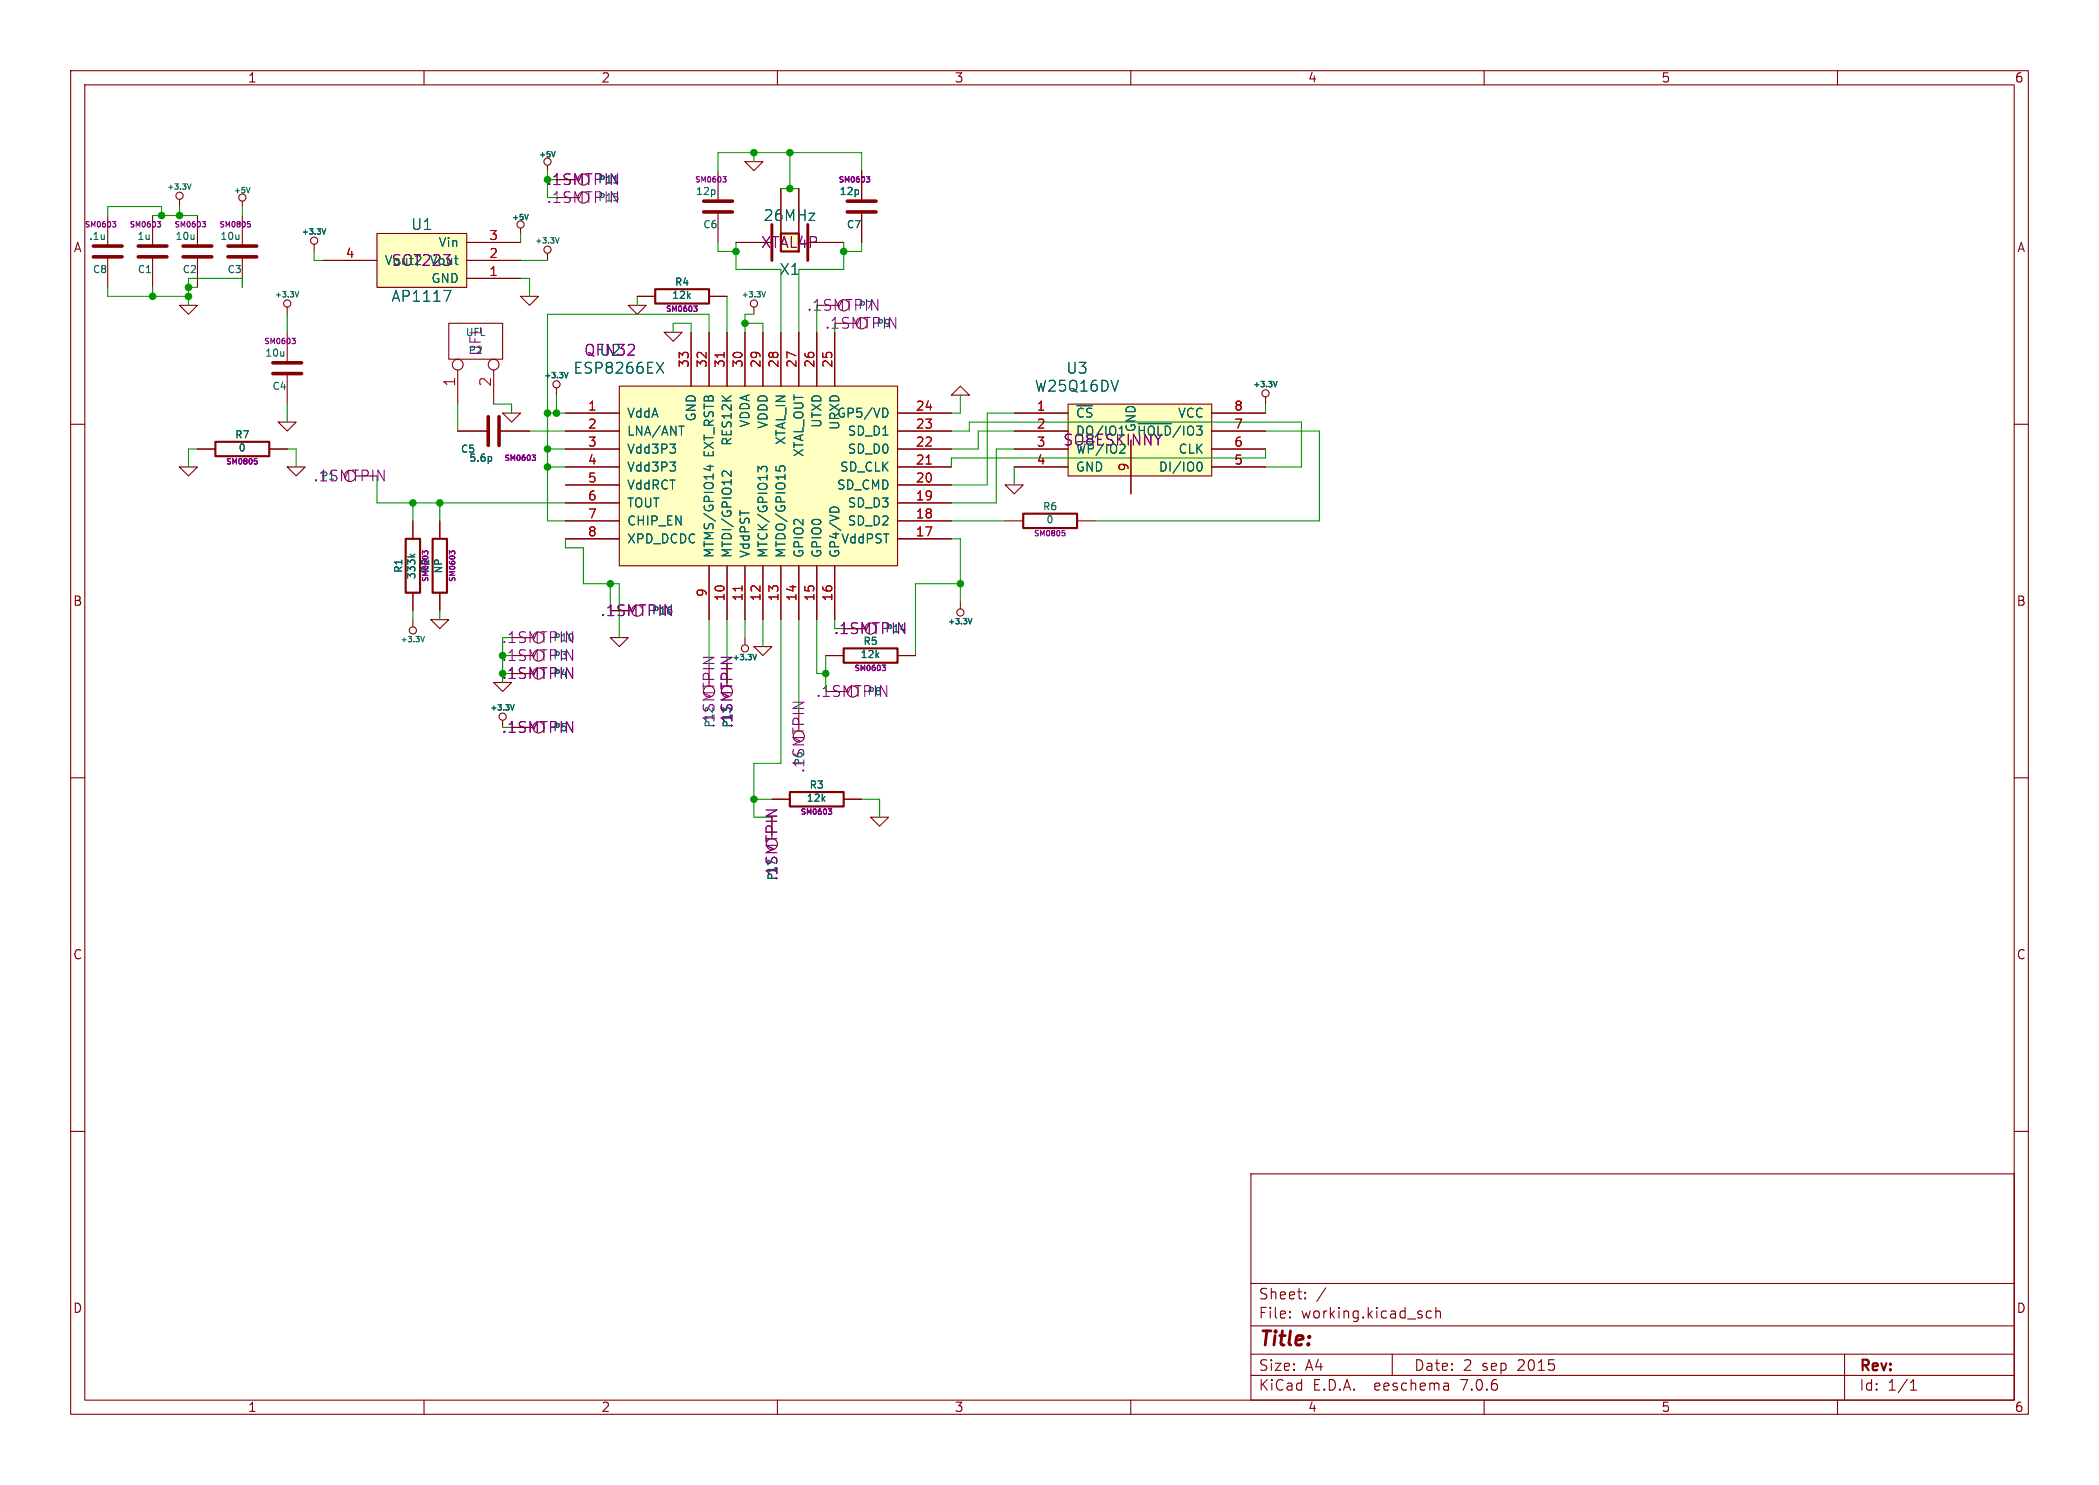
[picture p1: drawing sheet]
<svg xmlns="http://www.w3.org/2000/svg" width="297mm" height="210mm" viewBox="0 0 297 210" stroke-linecap="round" stroke-linejoin="round" font-family="sans-serif">
<g fill="none" stroke="#840000" stroke-width=".15">
<path d="M10 10h277v190h-277zM12 12h273v186h-273zM60 10v2M110 10v2M160 10v2M210 10v2M260 10v2M15.2 30.5v4.3M15.2 36.3v4.3M21.6 30.5v4.3M21.6 36.3v4.3M25.4 28.2v1"/>
<path d="M27.9 30.5v4.3M27.9 36.3v4.3M34.3 28.4v.8M34.3 30.5v4.3M34.3 36.3v4.3M44.4 34.5v1.1M45.7 36.8h7.6M53.3 33h12.7v7.6h-12.7zM66 34.3h7.7M66 39.4h7.7M66 36.8h7.7M73.7 32.3v.7"/>
<path d="M77.5 23.4v.7M77.5 35.8v1M101.6 24.1v4.3M101.6 30v4.3M104.1 34.3h5.1M105.4 22.9h2.5l-1.2 1.2zM110.5 26.7v7.6M113 26.7v7.6M114.3 34.3h5.1M121.9 24.1v4.3M121.9 30v4.3M10 60h2"/>
<path d="M25.4 43.2h2.5l-1.2 1.3zM39.4 59.7h2.5l-1.3 1.3zM40.6 43.4v1.1M40.6 47v4.3M40.6 52.8v4.4M63.5 45.7h7.6v5.1h-7.6zM64.8 52.3v4.9M69.8 52.3v4.9M71.1 58.4h2.6l-1.3 1.3zM73.7 41.9h2.5l-1.3 1.3zM78.7 54.9v1M80 58.4h7.6"/>
<path d="M87.6 54.6h39.4v25.4h-39.4zM88.9 43.2h2.5l-1.2 1.3zM90.2 41.9h2.5M94 47h2.5l-1.3 1.3zM97.8 47v7.6M100.3 47v7.6M100.3 41.9h2.6M102.9 47v7.6M105.4 47v7.6M106.7 43.4v1.1M107.9 47v7.6M110.5 47v7.6"/>
<path d="M113 47v7.6M115.6 47v7.6M118.1 47v7.6M127 58.4h7.6M134.6 55.9l1.3-1.3 1.3 1.3zM143.5 58.4h7.6M151.1 57.2h20.3v10.1h-20.3zM171.4 58.4h7.7M179.1 56.1v1.1M285 60h2M25.4 66h2.5l-1.2 1.3zM27.9 63.5h2.6"/>
<path d="M38.1 63.5h2.5M40.6 66h2.6l-1.3 1.3zM58.4 73.7v2.5M62.2 73.7v2.5M64.8 61h4.3M70.6 61h4.3M80 76.2h7.6M80 73.7h7.6M80 71.1h7.6M80 61h7.6M80 68.6h7.6M80 66h7.6"/>
<path d="M80 63.5h7.6M127 76.2h7.6M127 73.7h7.6M127 71.1h7.6M127 61h7.6M127 68.6h7.6M127 66h7.6M127 63.5h7.6M142.2 68.6h2.6l-1.3 1.3zM142.2 73.7h2.6M143.5 61h7.6M143.5 66h7.6"/>
<path d="M143.5 63.5h7.6M152.4 73.7h2.5M160 62.2v7.7M171.4 61h7.7M171.4 66h7.7M171.4 63.5h7.7M58.4 87.6v1M58.4 83.8v2.6M61 87.6h2.5l-1.3 1.3zM62.2 83.8v2.6M69.8 96.5h2.6l-1.3 1.3zM86.4 90.2h2.5l-1.3 1.2z"/>
<path d="M100.3 80v7.6M102.9 80v7.6M105.4 90.2v1M105.4 80v7.6M106.7 91.4h2.5l-1.3 1.3zM107.9 80v7.6M110.5 80v7.6M113 80v7.6M115.6 80v7.6M116.8 92.7h2.6M118.1 80v7.6M127 92.7h2.5"/>
<path d="M135.9 85.1v1M10 110h2M109.2 113h2.6M119.4 113h2.5M123.2 115.6h2.5l-1.2 1.2zM285 110h2M10 160h2M285 160h2M177 166h108v32h-108zM60 198v2M110 198v2M160 198v2"/>
<path d="M177 194.5h108M177 191.5h108M177 187.5h108M177 181.5h108M182.5 186.3h.1l-.1 .1M182.5 186.3v.1M182.5 185.5v.1M182.5 185.5h.1l-.1 .1M184.7 183.6v.1M184.7 183.6h-.1l.1 .1M184.7 182.8v.1M184.7 182.8h-.1l.1 .1"/>
<path d="M187.6 182.1l-1.3 2M197 191.5v3M202.5 185.5l-.4-.1-.3 .3v.4l.2 .2 .1 .1 .4-.1M203.2 185.5a.37 .37 0 0 1 .6 .1v.8M203.2 184.9v1.5M204.9 195.7l.1 .9M205 196.5l-.2 .1M205 196h-.2M210 198v2M260 198v2M261 191.5v6.5M270.3 196.6h.9"/>
<path d="M270.3 195.5l.4-.4v1.5"/>
<circle cx="25.4" cy="27.7" r=".51"/>
<circle cx="34.3" cy="27.9" r=".51"/>
<circle cx="44.5" cy="34" r=".51"/>
<circle cx="73.7" cy="31.8" r=".51"/>
<circle cx="77.5" cy="35.3" r=".51"/>
<circle cx="77.5" cy="22.9" r=".51"/>
<circle cx="40.6" cy="42.9" r=".51"/>
<circle cx="64.8" cy="51.6" r=".76"/>
<circle cx="69.8" cy="51.6" r=".76"/>
<circle cx="78.7" cy="54.4" r=".51"/>
<circle cx="106.7" cy="42.9" r=".51"/>
<circle cx="179.1" cy="55.6" r=".51"/>
<circle cx="58.4" cy="89.2" r=".51"/>
<circle cx="105.4" cy="91.7" r=".51"/>
<circle cx="135.9" cy="86.6" r=".51"/>
<circle cx="71.1" cy="101.3" r=".51"/>
</g>
<g fill="#ffffc2" stroke="#ffffc2" stroke-width=".14">
<path d="M87.6 54.6h39.4v25.4h-39.4z"/>
<path d="M151.1 57.2h20.3v10.1h-20.3z"/>
<path d="M53.3 33h12.7v7.6h-12.7z"/>
</g>
<g fill="none" stroke="#006464" stroke-width=".15">
<path d="M26.5 26l.3 .8 .2-.8M35.4 26.5l-.3 .8M45.6 32.3l.2 .8 .3-.8M74.7 30.3l-.2 .8M78.6 21.4l-.3 .8M78.6 33.6l.2 .8 .3-.8M41.8 41.2l.2 .8 .3-.8M62.8 41.1h1l-.7 1.5M79.9 52.7l.2 .7 .3-.7M92.9 51.2l1 1.6M93.9 51.2l-1 1.6M107.8 41.2l.3 .8 .2-.8"/>
<path d="M125.2 57.7a.68 .68 0 0 1 .4 .7 .68 .68 0 0 1-.4 .6M161 59.9h4.7M180.2 53.9l.2 .8 .3-.8M58 78.4l.4 .4M58.7 78.4l-.4 .3M69.5 64.6l.1 .1-.1 .5M94.8 62.8h.8l-.4 .5M94.8 65.3h.8l-.4 .5M95.5 63.4l.1 .1v.3l-.1 .2M95.5 65.9l.1 .2v.3l-.1 .2M96.1 60.3h.7M100.1 66h.8"/>
<path d="M100.5 65.8v.8l-.9-.3M103.4 66.6v.8l-.7-.7-.2-.1-.2 .1-.1 .2v.4M108.5 66.6v-.4l-.2-.2h-.4l-.2 .4-.4-.4v.7M109.8 66v.6M110.3 66.4v-.3l.2-.2 .4 .1 .2 .1v.3M117.4 72.1a.68 .68 0 0 1 .7-.4 .68 .68 0 0 1 .6 .4M158.4 60.6l.3-.3v1.2M169.5 65.5l.2-.2a.69 .69 0 0 1 .3 1.2l-.2 .1-.3-.1M59.5 90l.3 .8 .3-.8M72.2 99.7l.3 .7 .3-.7M106.5 92.5l.3 .8 .2-.8M137 87.5l.3 .7 .2-.7"/>
</g>
<path d="M102.5 49.8v.8M131.1 65.6h.7M105 82.9v.7" fill="none" stroke="#a90000" stroke-width=".15"/>
<path d="M109.2 31.8v5M114.3 31.8v5" fill="none" stroke="#840000" stroke-width=".41"/>
<path d="M92.7 40.9h7.6v2h-7.6zM30.5 62.5h7.6v2h-7.6zM57.4 76.2h2v7.6h-2zM61.2 76.2h2v7.6h-2zM144.8 72.6h7.6v2.1h-7.6zM119.4 91.7h7.6v2h-7.6zM111.8 112h7.6v2h-7.6z" fill="none" stroke="#840000" stroke-width=".3"/>
<g fill="none" stroke="#840084" stroke-width=".15">
<path d="M15.9 31.3h.5l-.3 .3 .2 .1 .1 .2-.2 .2h-.2M22.3 31.3h.4l-.2 .3 .2 .1v.2l-.1 .2h-.2M28.6 31.3h.5l-.3 .3 .2 .1 .1 .2-.2 .2h-.2M35 31.3h.4M35.1 31.6h.2l.1 .2v.2l-.3 .1M102.3 25h.4l-.2 .3h.2v.3l-.1 .1h-.2M122.6 25h.5l-.3 .3h.2l.1 .3-.2 .1h-.2M41.3 47.8h.5l-.3 .3 .2 .1 .1 .3-.2 .1h-.2M98.2 43.3h.4l-.2 .3h.2v.3l-.1 .1h-.2M36 64.9h.4M36.1 65.2h.1l.2 .1v.2l-.3 .1M60.5 78.3v-.2l-.1-.2h-.3v.3l-.3-.3v.5"/>
<path d="M64.4 78.3v-.2l-.2-.2h-.2l-.1 .3-.3-.3v.5M75.3 64.4h.5l-.3 .2 .2 .1 .1 .3-.2 .1h-.2M150.3 75h.4M150.4 75.3h.1l.2 .2v.2l-.3 .1M124.8 94.1h.5l-.3 .3h.3v.3l-.2 .1h-.2M117.2 114.4h.5l-.3 .3 .2 .1 .1 .2-.2 .2h-.2"/>
</g>
<g fill="none" stroke="#840000" stroke-width=".51">
<path d="M13.2 34.8h4.1M13.2 36.3h4.1M19.6 34.8h4M19.6 36.3h4M25.9 34.8h4.1M25.9 36.3h4.1M32.3 34.8h4M32.3 36.3h4M99.6 28.4h4M99.6 30h4M119.9 28.4h4.1M119.9 30h4.1"/>
<path d="M38.6 51.3h4.1M38.6 52.8h4.1M69.1 58.9v4.1M70.6 58.9v4.1"/>
</g>
<g fill="none" stroke="#009600" stroke-width=".15">
<path d="M15.2 30.5v-1.3h7.7v1.3M21.6 30.5h6.3M25.4 29.2v1.3M34.3 29.2v1.3M44.4 35.6v1.2h1.3M73.7 39.4h1.2v2.5M73.7 36.8h3.8M73.7 33v1.3M77.5 25.4v2.5M101.6 24.1v-2.5h20.3v2.5M101.6 34.3v1.3h2.5M104.1 34.3v3.8h6.4v8.9"/>
<path d="M106.7 21.6v1.3M110.5 26.7h2.5M111.8 21.6v5.1M119.4 34.3v3.8h-6.4v8.9M121.9 34.3v1.3h-2.5M15.2 40.6v1.3h11.5M21.6 40.6v1.3M26.7 40.6h1.2M34.3 40.6v-1.2h-7.6v3.8M40.6 44.5v2.5M40.6 57.2v2.5M64.8 57.2v3.8"/>
<path d="M69.8 57.2h2.6v1.2M77.5 58.4h2.5M78.7 55.9v2.5M90.2 41.9v1.3M95.2 47v-1.3h2.6v1.3M100.3 47v-2.5h-22.8v29.2h2.5M102.9 41.9v5.1M105.4 45.7h2.5v1.3M106.7 44.5h-1.3v2.5M115.6 43.2v3.8M135.9 55.9v2.5h-1.3M143.5 58.4h-3.8v10.2h-5.1"/>
<path d="M179.1 57.2v1.2M27.9 63.5h-1.2v2.5M40.6 63.5h1.3v2.5M53.3 67.3v3.8h26.7M58.4 71.1v2.6M62.2 71.1v2.6M74.9 61h5.1M77.5 63.5h2.5M77.5 66h2.5M80 76.2v1.3h2.5v5.1h5.1v7.6M134.6 76.2h1.3v8.9M134.6 73.7h7.6"/>
<path d="M134.6 61h2.6v-1.3h46.9v6.3h-5M143.5 63.5h-2.5v7.6h-6.4M143.5 61h-5.1v2.5h-3.8M143.5 66v2.6M179.1 63.5v1.3h-44.5v1.2M179.1 61h7.6v12.7h-31.8M58.4 86.4v1.2M62.2 86.4v1.2M71.1 90.2v5.1M86.4 82.6v3.8M100.3 87.6v6.4M102.9 87.6v6.4"/>
<path d="M105.4 87.6v2.6M107.9 87.6v3.8M110.5 87.6v20.4h-3.8v7.6h2.5M113 87.6v12.7M115.6 87.6v7.7h1.2M116.8 92.7v5.1M135.9 82.6h-6.4v10.1M106.7 113h2.5M121.9 113h2.6v2.6"/>
</g>
<g fill="#009600" stroke="#009600" stroke-width=".15">
<circle cx="135.9" cy="82.6" r=".46"/>
<circle cx="116.8" cy="95.3" r=".46"/>
<circle cx="86.4" cy="82.6" r=".46"/>
<circle cx="62.2" cy="71.1" r=".46"/>
<circle cx="58.4" cy="71.1" r=".46"/>
<circle cx="106.7" cy="113" r=".46"/>
<circle cx="106.7" cy="21.6" r=".46"/>
<circle cx="104.1" cy="35.6" r=".46"/>
<circle cx="111.8" cy="26.7" r=".46"/>
<circle cx="119.4" cy="35.6" r=".46"/>
<circle cx="105.4" cy="45.7" r=".46"/>
<circle cx="111.8" cy="21.6" r=".46"/>
<circle cx="26.7" cy="40.6" r=".46"/>
<circle cx="25.4" cy="30.5" r=".46"/>
<circle cx="22.9" cy="30.5" r=".46"/>
<circle cx="26.7" cy="41.9" r=".46"/>
<circle cx="21.6" cy="41.9" r=".46"/>
<circle cx="77.5" cy="58.4" r=".46"/>
<circle cx="77.5" cy="66" r=".46"/>
<circle cx="77.5" cy="63.5" r=".46"/>
<circle cx="78.7" cy="58.4" r=".46"/>
</g>
<text font-size="2.8" fill="#840000" x="178" y="190.9">Title:</text>
<g font-size="2.1" fill="#009600">
<text x="77.3" y="26.4">.1SMTPIN</text>
<text x="77.3" y="28.9">.1SMTPIN</text>
<text x="116.7" y="46.7">.1SMTPIN</text>
<text x="70.9" y="91.2">.1SMTPIN</text>
<text x="70.9" y="93.7">.1SMTPIN</text>
<text x="70.9" y="96.2">.1SMTPIN</text>
</g>
<g font-size="2.1" fill="#006464">
<text x="58.1" y="32.7">U1</text>
<text x="107.9" y="31.5">26MHz</text>
<text x="55.3" y="37.8">SOT223</text>
<text x="110.2" y="39.1">X1</text>
<text x="55.3" y="42.9">AP1117</text>
<text x="81.1" y="53.1">ESP8266EX</text>
<text x="150.8" y="53.1">U3</text>
<text x="146.3" y="55.6">W25Q16DV</text>
<text x="150.4" y="63.2">SO8ESKINNY</text>
</g>
<g font-size="2.1" fill="#840084">
<text x="107.6" y="35.3">XTAL4P</text>
<text x="114.1" y="44.2">.1SMTPIN</text>
<text x="68.3" y="50.4" transform="rotate(-90 68.3 50.4)">UFL</text>
<text x="82.6" y="50.5">QFN32</text>
<text x="84.8" y="50.5">U2</text>
<text x="44.3" y="68.3">.1SMTPIN</text>
<text x="115.4" y="98.8">.1SMTPIN</text>
<text x="101.3" y="103.1" transform="rotate(-90 101.3 103.1)">.1SMTPIN</text>
<text x="114" y="109.4" transform="rotate(-90 114 109.4)">.1SMTPIN</text>
</g>
<g font-size="2.1" fill="#a90000">
<text x="64.5" y="54.8" transform="rotate(-90 64.5 54.8)">1</text>
<text x="69.6" y="54.8" transform="rotate(-90 69.6 54.8)">2</text>
</g>
<g font-size="2.1" fill="#840000">
<text x="84.9" y="87.4">.1SMTPIN</text>
<text x="117.9" y="89.9">.1SMTPIN</text>
<text x="70.9" y="103.9">.1SMTPIN</text>
<text x="103.9" y="103.1" transform="rotate(-90 103.9 103.1)">.1SMTPIN</text>
<text x="110.2" y="124.6" transform="rotate(-90 110.2 124.6)">.1SMTPIN</text>
<text x="178" y="184">Sheet:</text>
<text x="178" y="186.7">File:</text>
<text x="184.1" y="186.7">working.kicad_sch</text>
<text x="178" y="196.9">KiCad</text>
<text x="178" y="194.1">Size:</text>
<text x="184.7" y="194.1">A4</text>
<text x="185.7" y="196.9">E.D.A.</text>
<text x="194.6" y="196.9">eeschema</text>
<text x="200" y="194.1">Date:</text>
<text x="207" y="196.9">7.0.6</text>
<text x="207" y="194.1">2</text>
<text x="209.7" y="194.1">sep</text>
<text x="214.9" y="194.1">2015</text>
<text x="263" y="194.3">Rev:</text>
<text x="263" y="196.9">Id:</text>
<text x="267.1" y="196.9">1/1</text>
</g>
<g font-size="1.8" fill="#840000">
<text x="35" y="11.9">1</text>
<text x="85" y="11.9">2</text>
<text x="135" y="11.9">3</text>
<text x="185" y="11.9">4</text>
<text x="235" y="11.9">5</text>
<text x="285" y="11.9">6</text>
<text x="10.3" y="35.9">A</text>
<text x="285.3" y="35.9">A</text>
<text x="10.3" y="85.9">B</text>
<text x="285.3" y="85.9">B</text>
<text x="10.3" y="135.9">C</text>
<text x="285.3" y="135.9">C</text>
<text x="10.3" y="185.9">D</text>
<text x="285.3" y="185.9">D</text>
<text x="35" y="199.9">1</text>
<text x="85" y="199.9">2</text>
<text x="135" y="199.9">3</text>
<text x="185" y="199.9">4</text>
<text x="235" y="199.9">5</text>
<text x="285" y="199.9">6</text>
</g>
<g font-size="1.8" fill="#006464">
<text x="62" y="35.2">Vin</text>
<text x="54.4" y="37.7">Vout2</text>
<text x="60.7" y="37.7">Vout</text>
<text x="61" y="40.2">GND</text>
<text x="88.6" y="59.3">VddA</text>
<text x="98.7" y="59.7" transform="rotate(-90 98.7 59.7)">GND</text>
<text x="118.3" y="59.3">GP5/VD</text>
<text x="152.1" y="59.3">~{CS}</text>
<text x="166.6" y="59.3">VCC</text>
<text x="88.6" y="61.8">LNA/ANT</text>
<text x="88.6" y="64.4">Vdd3P3</text>
<text x="101.2" y="64.8" transform="rotate(-90 101.2 64.8)">EXT_RSTB</text>
<text x="103.7" y="63.1" transform="rotate(-90 103.7 63.1)">RES12K</text>
<text x="106.3" y="60.5" transform="rotate(-90 106.3 60.5)">VDDA</text>
<text x="108.8" y="60.7" transform="rotate(-90 108.8 60.7)">VDDD</text>
<text x="111.4" y="63" transform="rotate(-90 111.4 63)">XTAL_IN</text>
<text x="113.9" y="64.7" transform="rotate(-90 113.9 64.7)">XTAL_OUT</text>
<text x="116.4" y="60.6" transform="rotate(-90 116.4 60.6)">UTXD</text>
<text x="119" y="60.9" transform="rotate(-90 119 60.9)">URXD</text>
<text x="119.9" y="64.4">SD_D0</text>
<text x="119.9" y="61.8">SD_D1</text>
<text x="152.1" y="61.8">DO/IO1</text>
<text x="152.1" y="64.4">~{WP}/IO2</text>
<text x="160.8" y="61.8">~{HOLD}/IO3</text>
<text x="160.9" y="61.2" transform="rotate(-90 160.9 61.2)">GND</text>
<text x="166.7" y="64.4">CLK</text>
<text x="88.6" y="66.9">Vdd3P3</text>
<text x="88.6" y="69.4">VddRCT</text>
<text x="88.6" y="72">TOUT</text>
<text x="118.3" y="69.4">SD_CMD</text>
<text x="118.8" y="66.9">SD_CLK</text>
<text x="119.9" y="72">SD_D3</text>
<text x="152.1" y="66.9">GND</text>
<text x="163.9" y="66.9">DI/IO0</text>
<text x="88.6" y="74.5">CHIP_EN</text>
<text x="88.6" y="77.1">XPD_DCDC</text>
<text x="118.9" y="77.1">VddPST</text>
<text x="119.9" y="74.5">SD_D2</text>
<text x="101.2" y="79" transform="rotate(-90 101.2 79)">MTMS/GPIO14</text>
<text x="103.7" y="79" transform="rotate(-90 103.7 79)">MTDI/GPIO12</text>
<text x="106.3" y="79" transform="rotate(-90 106.3 79)">VddPST</text>
<text x="108.8" y="79" transform="rotate(-90 108.8 79)">MTCK/GPIO13</text>
<text x="111.4" y="79" transform="rotate(-90 111.4 79)">MTDO/GPIO15</text>
<text x="113.9" y="79" transform="rotate(-90 113.9 79)">GPIO2</text>
<text x="116.4" y="79" transform="rotate(-90 116.4 79)">GPIO0</text>
<text x="119" y="79" transform="rotate(-90 119 79)">GP4/VD</text>
</g>
<g font-size="1.8" fill="#a90000">
<text x="69.1" y="34">3</text>
<text x="48.8" y="36.6">4</text>
<text x="69.1" y="39.1">1</text>
<text x="69.1" y="36.6">2</text>
<text x="97.5" y="52.1" transform="rotate(-90 97.5 52.1)">33</text>
<text x="100.1" y="52.1" transform="rotate(-90 100.1 52.1)">32</text>
<text x="102.6" y="52.1" transform="rotate(-90 102.6 52.1)">31</text>
<text x="105.2" y="52.1" transform="rotate(-90 105.2 52.1)">30</text>
<text x="107.7" y="52.1" transform="rotate(-90 107.7 52.1)">29</text>
<text x="110.2" y="52.1" transform="rotate(-90 110.2 52.1)">28</text>
<text x="112.8" y="52.1" transform="rotate(-90 112.8 52.1)">27</text>
<text x="115.3" y="52.1" transform="rotate(-90 115.3 52.1)">26</text>
<text x="117.9" y="52.1" transform="rotate(-90 117.9 52.1)">25</text>
<text x="83.1" y="58.2">1</text>
<text x="129.5" y="58.2">24</text>
<text x="146.6" y="58.2">1</text>
<text x="174.6" y="58.2">8</text>
<text x="83.1" y="60.7">2</text>
<text x="83.1" y="63.2">3</text>
<text x="83.1" y="65.8">4</text>
<text x="129.5" y="65.8">21</text>
<text x="129.5" y="63.2">22</text>
<text x="129.5" y="60.7">23</text>
<text x="146.6" y="60.7">2</text>
<text x="146.6" y="63.2">3</text>
<text x="146.6" y="65.8">4</text>
<text x="174.6" y="65.8">5</text>
<text x="174.6" y="63.2">6</text>
<text x="174.6" y="60.7">7</text>
<text x="83.1" y="68.3">5</text>
<text x="83.1" y="70.9">6</text>
<text x="129.5" y="70.9">19</text>
<text x="129.5" y="68.3">20</text>
<text x="159.8" y="66.7" transform="rotate(-90 159.8 66.7)">9</text>
<text x="83.1" y="73.4">7</text>
<text x="83.1" y="75.9">8</text>
<text x="129.5" y="75.9">17</text>
<text x="129.5" y="73.4">18</text>
<text x="100.1" y="84.5" transform="rotate(-90 100.1 84.5)">9</text>
<text x="102.6" y="85.1" transform="rotate(-90 102.6 85.1)">10</text>
<text x="105.2" y="85.1" transform="rotate(-90 105.2 85.1)">11</text>
<text x="107.7" y="85.1" transform="rotate(-90 107.7 85.1)">12</text>
<text x="110.2" y="85.1" transform="rotate(-90 110.2 85.1)">13</text>
<text x="112.8" y="85.1" transform="rotate(-90 112.8 85.1)">14</text>
<text x="115.3" y="85.1" transform="rotate(-90 115.3 85.1)">15</text>
<text x="117.9" y="85.1" transform="rotate(-90 117.9 85.1)">16</text>
</g>
<g font-size="1.4" fill="#840084">
<text x="84.5" y="26.1">P11</text>
<text x="84.5" y="28.7">P15</text>
<text x="65.8" y="47.7">UFL</text>
<text x="121.4" y="43.9">P7</text>
<text x="123.9" y="46.5">P9</text>
<text x="66.2" y="50.3">P2</text>
<text x="45.3" y="68">P1</text>
<text x="60.9" y="81.1" transform="rotate(-90 60.9 81.1)">R2</text>
<text x="92.2" y="87.1">P16</text>
<text x="125.2" y="89.6">P14</text>
<text x="78.2" y="90.9">P10</text>
<text x="78.2" y="96">P4</text>
<text x="78.2" y="93.4">P3</text>
<text x="122.6" y="98.5">P8</text>
<text x="78.2" y="103.6">P5</text>
<text x="101.1" y="103" transform="rotate(-90 101.1 103)">P12</text>
<text x="103.6" y="103" transform="rotate(-90 103.6 103)">P13</text>
<text x="113.8" y="108.4" transform="rotate(-90 113.8 108.4)">P6</text>
<text x="110" y="124.6" transform="rotate(-90 110 124.6)">P17</text>
</g>
<g font-size="1.4" fill="#006464">
<text x="98.4" y="27.8">12p</text>
<text x="118.7" y="27.8">12p</text>
<text x="12.5" y="34.1">.1u</text>
<text x="19.3" y="34.1">1u</text>
<text x="24.7" y="34.1">10u</text>
<text x="31.1" y="34.1">10u</text>
<text x="99.4" y="32.5">C6</text>
<text x="119.7" y="32.5">C7</text>
<text x="13" y="38.8">C8</text>
<text x="19.4" y="38.8">C1</text>
<text x="25.7" y="38.8">C2</text>
<text x="32.1" y="38.8">C3</text>
<text x="95.4" y="40.6">R4</text>
<text x="95" y="42.5">12k</text>
<text x="37.4" y="50.6">10u</text>
<text x="38.4" y="55.3">C4</text>
<text x="33.2" y="62.2">R7</text>
<text x="33.7" y="64.1">0</text>
<text x="65.1" y="64.2">C5</text>
<text x="66.3" y="65.5">5.6p</text>
<text x="147.5" y="72.4">R6</text>
<text x="148" y="74.2">0</text>
<text x="57.1" y="81.1" transform="rotate(-90 57.1 81.1)">R1</text>
<text x="59" y="82" transform="rotate(-90 59 82)">333k</text>
<text x="62.8" y="81.2" transform="rotate(-90 62.8 81.2)">NP</text>
<text x="121.7" y="93.3">12k</text>
<text x="122.1" y="91.4">R5</text>
<text x="114" y="113.6">12k</text>
<text x="114.5" y="111.7">R3</text>
</g>
<g font-size="1.1" fill="#006464">
<text x="76.2" y="22.5">+5V</text>
<text x="23.5" y="27">+3.3V</text>
<text x="33" y="27.5">+5V</text>
<text x="42.6" y="33.4">+3.3V</text>
<text x="72.3" y="31.3">+5V</text>
<text x="75.6" y="34.6">+3.3V</text>
<text x="38.8" y="42.3">+3.3V</text>
<text x="104.8" y="42.3">+3.3V</text>
<text x="76.9" y="53.7">+3.3V</text>
<text x="177.2" y="55">+3.3V</text>
<text x="134" y="88.5">+3.3V</text>
<text x="56.6" y="91">+3.3V</text>
<text x="103.6" y="93.6">+3.3V</text>
<text x="69.3" y="100.7">+3.3V</text>
</g>
<g font-size="1.1" fill="#840084">
<text x="98.2" y="26">SM0603</text>
<text x="118.6" y="26">SM0603</text>
<text x="11.9" y="32.4">SM0603</text>
<text x="18.2" y="32.4">SM0603</text>
<text x="24.6" y="32.4">SM0603</text>
<text x="30.9" y="32.4">SM0805</text>
<text x="94.1" y="44.3">SM0603</text>
<text x="37.3" y="48.9">SM0603</text>
<text x="31.9" y="65.9">SM0805</text>
<text x="71.3" y="65.4">SM0603</text>
<text x="146.2" y="76">SM0805</text>
<text x="60.8" y="82.4" transform="rotate(-90 60.8 82.4)">SM0603</text>
<text x="64.6" y="82.4" transform="rotate(-90 64.6 82.4)">SM0603</text>
<text x="120.8" y="95.1">SM0603</text>
<text x="113.2" y="115.4">SM0603</text>
</g>
</svg>
